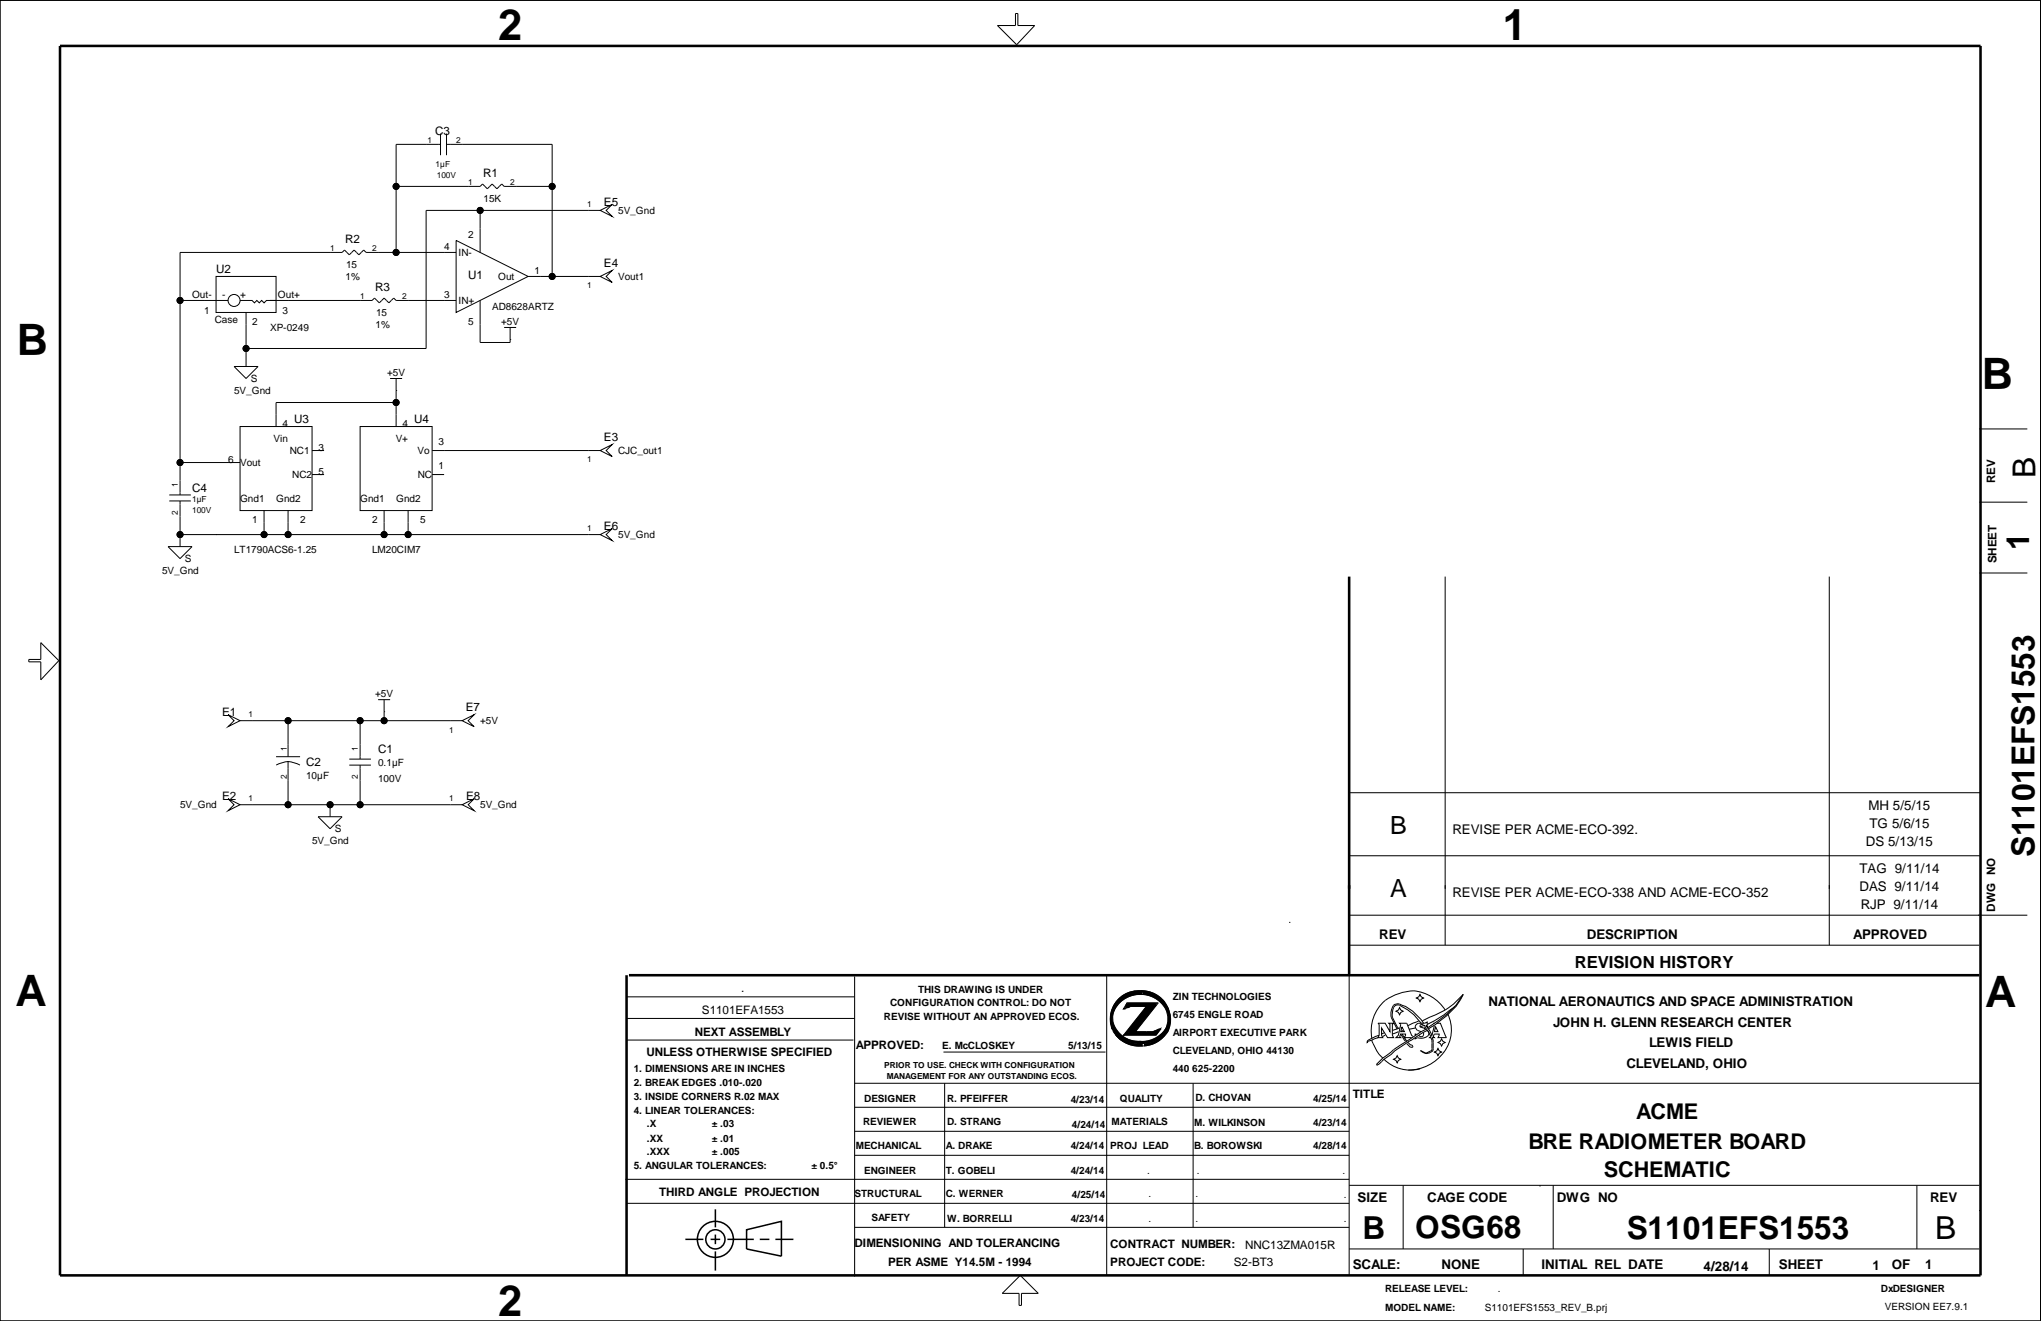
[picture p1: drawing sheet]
<svg xmlns="http://www.w3.org/2000/svg" width="432mm" height="279mm" viewBox="0 0 432 279" stroke-linecap="round" stroke-linejoin="round" font-family="sans-serif">
<g fill="none" stroke="#000" stroke-width=".21">
<path d="M0 .1h431.7v279.3h-431.7zM83.8 39.4h17.8l.5-.5 1 1 1-1 1 1 1-1 .6 .5h10.1M93.2 30.5h-9.4v22.9M93.2 28.3v4.5M94.5 30.5h22.3v28M94.5 28.3v4.5M45.7 58.5h12.7v7.6h-12.7zM96.5 50.9l15.2 7.6-15.2 7.6zM96.5 53.4h-19l-.6-.5-1 1-1-1-1 1-1-1-.5 .5h-34.3v51.3M101.6 44.5v8.9M111.7 58.5h15.3M127 44.5l2.5-1.3-1.3 1.3 1.3 1.3z"/>
<path d="M127 58.5l2.5-1.3-1.3 1.3 1.3 1.2zM127 44.5h-36.9v29.2h-38M38.1 63.5h10.1M49.5 77.5h5.1l-2.5 2.6zM50.8 63.5h2.5l.5 .6 .5-.6 .6 .6 .5-.6 .5 .6 .5-.6h2M52.1 77.5h.1M52.1 66.1v11.4M57.1 63.5h21.6l.5-.5 1 1.1 1.1-1.1 1 1.1 1-1.1 .5 .5h12.7M101.6 63.5v8.9h6.3v-3.1M106.7 69.3h2.5M107.9 71.8h.1M38.1 97.8h12.7"/>
<path d="M50.8 90.2h15.2v17.8h-15.2zM66 95.3h2.6M76.2 90.2h15.2v17.8h-15.2zM82.5 80.1h2.6M83.8 82.6h.1M83.8 80.1v10.1M83.8 85.1h-25.4v5.1M91.4 95.3h35.6M127 95.3l2.5-1.3-1.3 1.3 1.3 1.3zM35.6 115.6h5l-2.5 2.5zM35.8 106h4.6M35.8 104.7h4.6"/>
<path d="M38.1 115.6h.1M38.1 113.1h88.9M38.1 106v9.6M45.7 113.1h.1M55.9 108v5.1M60.9 108v5.1M66 100.4h2.6M81.3 108v5.1M86.3 108v5.1M91.4 100.4h2.6M127 113.1l2.5-1.3-1.3 1.3 1.3 1.2zM48.2 151.2l2.6 1.2-2.6 1.3 1.3-1.3z"/>
<path d="M50.8 152.4h47M60.9 152.4v7.6M76.2 152.4v8.2M80 148h2.5M81.3 150.5h.1M81.3 148v4.4M97.8 152.4l2.5-1.2-1.3 1.2 1.3 1.3zM48.2 168.9l2.6 1.3-2.6 1.3 1.3-1.3zM50.8 170.2h47M58.4 160h5.1M61 161.1l-1.6 .3-1 .4M63.5 161.8l-1-.4-1.6-.3v9.1"/>
<path d="M67.3 172.7h5.1l-2.6 2.6zM69.8 172.7h.1M69.8 170.2v2.5M73.9 161.8h4.6M73.9 160.6h4.6M76.2 161.8v8.4M97.8 170.2l2.5-1.3-1.2 1.3 1.2 1.3zM272.7 195.1h.3M235.2 216.9v.5l.5 .5M235.4 218a7 7 0 0 0 11.7 .2M235.7 212.6a5.9 5.9 0 0 0-.3 5.3M238.2 218.7l-.5 .3"/>
<path d="M238.5 212.1l-.3 .5M240.5 210.3h1.3M241.2 209.6a6 6 0 0 0-5.6 3M241.2 210.3a5.5 5.5 0 0 0-5.8 5.6 5.5 5.5 0 0 0 5.9 4.3M241.3 210.3a6 6 0 0 1 5.3 3.1M241.3 209.6a6 6 0 0 1 5.6 3M244.3 218.5h.2M244.8 212.1l-.3 .3M246.3 212.1l.3 .3v-.3M246.6 213.3a4.8 4.8 0 0 1 0 4.4M246.6 217.7a5.5 5.5 0 0 1-5.4 2.5M246.8 212.6a6.5 6.5 0 0 1 .3 5.6"/>
<path d="M199.6 222.5h34.3M325.8 250.7v.3M418.8 256h.2"/>
<circle cx="83.8" cy="39.4" r=".63"/>
<circle cx="116.8" cy="39.4" r=".63"/>
<circle cx="83.8" cy="53.4" r=".63"/>
<circle cx="101.6" cy="44.5" r=".63"/>
<circle cx="116.8" cy="58.5" r=".63"/>
<circle cx="38.1" cy="63.5" r=".63"/>
<circle cx="49.5" cy="63.5" r="1.27"/>
<circle cx="52.1" cy="73.7" r=".63"/>
<circle cx="38.1" cy="97.8" r=".63"/>
<circle cx="83.8" cy="85.1" r=".63"/>
<circle cx="38.1" cy="113.1" r=".63"/>
<circle cx="55.9" cy="113.1" r=".63"/>
<circle cx="60.9" cy="113.1" r=".63"/>
<circle cx="81.3" cy="113.1" r=".63"/>
<circle cx="86.3" cy="113.1" r=".63"/>
<circle cx="60.9" cy="152.4" r=".63"/>
<circle cx="76.2" cy="152.4" r=".63"/>
<circle cx="81.3" cy="152.4" r=".63"/>
<circle cx="60.9" cy="170.2" r=".63"/>
<circle cx="69.8" cy="170.2" r=".63"/>
<circle cx="76.2" cy="170.2" r=".63"/>
</g>
<path d="M12.7 9.7h406.3v260.1h-406.3zM285.4 122v84.3M132.6 206.3v63.5M133.1 206.3h285.7M235.4 213.6a5.6 5.6 0 0 0 2 6.4M236.4 212.4a4.2 4.2 0 0 0-.8 5M238.7 212.4h5.8l-4.8 6.1h4.1l1.3-.6-.6 .8h-6.3l4.8-6.1h-3.8l-.7 .3-.3 .2zM240 209.8a6.4 6.4 0 0 1 6.3 2.3M246.1 212.1a5.1 5.1 0 0 1 .7 6.1M246.8 213.4a4.4 4.4 0 0 1-.2 4.5" fill="none" stroke="#000" stroke-width=".54"/>
<g fill="none" stroke="#000" stroke-width=".22">
<path d="M0 .1h431.7v279.3h-431.7zM211 5.4h3.8v-2.5h.5v2.5h3.6l-3.8 4.1zM418.8 90.7h10.1M418.8 106.2h10.1M8.6 135.9l3.8 3.8-3.8 4.1v-3.8h-2.5v-.5h2.5zM305.7 122v77.9M387 122v77.9M418.8 121.2h10.1M285.4 167.7h133.6M285.4 193.6h143.5M285.4 199.9h133.4M285.4 181h133.6"/>
<path d="M132.6 220h48M132.6 215.4h48.2M132.6 210.8h48.2M180.8 206.5v63.5M234.1 206.3v63.5M237.7 213.4h.5M237.7 213.4h.2M238.2 213.1l-.5 .3M238.5 212.1h6.6l-4.9 6.1h3.8l1.1-.5h.5l-1.1 1.3h-6.8l4.8-6.1h-3.3l-1.5 .5zM285.4 206.3v63.5M290.3 220a8.4 8.4 0 0 0 2.2 3.8M291.5 216.4h1.5l1.1 1.8v-1.5l-.3-.3h1l-.2 .3v2.3l.2 .5h-1.2l-1.3-2.1v1.6l.2 .5h-1l.3-.5v-2.3z"/>
<path d="M291.8 219l-2.3 1-.3 .2v.3l.3-.3 2-.7M292.8 218.5l-.5 .2M293 219l-.5 .2M294.3 215.1v-1a1.9 1.9 0 0 1 1.1-1.8h.4a9.6 9.6 0 0 1 5.4 4.1M294.3 215.2l1.3 2.5M295.3 213.9l.5-.3 .3-.5 .3 .5 .5 .3-.5 .2-.3 .5-.3-.5zM295.8 218.2l-1.2 .5M296.1 217.4l-1.5 .5M296.6 217.2l.5 1h-.7zM296.9 217.9l-.5 .3M298.6 219.5h-1.5l.3-.8h-.8l1 1.5M298.9 219.2l-.3-.2-1-2.6h-1.5l.3 .3-.6 2.3-.5 .5h1.1l-.3-.3 .3-.5 1 1.5"/>
<path d="M299.4 219.5v.2l.5-.2M299.4 217.4l-1.3 .3M299.7 218.7h-.3v.3M299.7 211.1l.5-.3 .2-.5 .3 .5 .5 .3-.5 .2-.3 .6-.2-.6zM300.2 215.9l-2.3 1M300.4 216.9l.4-.2 .4 .2M300.4 216.9v.3M300.4 217.2l1 .2v.3M300.4 217.2l1-.3v.3l.8 1 .5 1M300.7 218.2l-.8-.3a.85 .85 0 0 1-.4-1.1 .85 .85 0 0 1 1.2-.4h.7l.5-.2v1l-.2-.3 .7 1 .6 1.1M300.7 216.4a10.1 10.1 0 0 0-5-3.9 1.55 1.55 0 0 0-1.1 1.8v.9l1.2 2.2M301.2 218.5a.57 .57 0 0 1-.3 .7 .57 .57 0 0 1-.7-.2"/>
<path d="M301.7 217.7l-1 .5-3.1 2a20.7 20.7 0 0 0-4.3 3.1l-.8 .5-1.2 1.3v.2l.5-.2 1-1.1 1.5-1 .8-.7 5.8-3.8 1-.6a.8 .8 0 0 1 .4 .9 .8 .8 0 0 1-.7 .6l-.8 .2-.9-.1M302.7 219.2l-.3 .3h.3l.3 .5-.1 2.1-1.2 .7-1.3-.5M303.2 216.4h.3M303.5 216.9l-.5 2.1-.3 .2M303.7 217.2l.5 1h-.7zM304 216.4h.7l1.3 3.1h-1.8l.3-.8h-1l-.3 .5 .3 .3h-.5l.2 .5v1.8a1.2 1.2 0 0 1-1.4 1l-.9-.3-.2-.2M305.7 213.6a8.3 8.3 0 0 0-11.3-2.8 8.2 8.2 0 0 0-4.2 8.9M306.3 214.4a7.7 7.7 0 0 1-.8 8.1M307.8 212.9l-1.5 1.5-4.4 3M309.6 210.3l-.6 .5a14.8 14.8 0 0 1-6.6 4.4l-1.5 .7M309.6 210.3l-1.6 2.3-.5 .5a26.7 26.7 0 0 1-5.6 3.6M309.6 210.3a12.2 12.2 0 0 1-4.6 5.4l-2.8 2"/>
<path d="M180.8 229.1h238M180.8 239.3h104.6M180.8 234.2h104.6M199.9 229.1v30.5M252.4 229.1v30.5M292.8 224a7.9 7.9 0 0 0 7.6 2.1M295.6 223.3l.2 .5 .6 .2-.6 .3-.2 .5-.3-.5-.5-.3 .5-.2zM297.9 220.5l1 .7v.3a.8 .8 0 0 1-1-.5l-.3-.3M303.5 222.5l.5-.2 .2-.5 .3 .5 .5 .2-.5 .3-.3 .5-.2-.5zM304.2 220.5l.5-.3 .3-.5 .2 .5 .5 .3-.5 .2-.2 .5-.3-.5zM305.5 222.5a9.4 9.4 0 0 1-7.6 3.8M132.3 249.4h153.1"/>
<path d="M132.6 254.5h152.8M180.8 259.6h104.6M180.8 244.4h104.6M285.4 250.7h133.4M296.9 250.7v13.5M328.6 250.7v13.5M405.5 250.7v13.5M212 273.6l3.9-3.8 3.8 3.8h-3.6v2.5h-.5v-2.5zM285.4 264.2h133.4M322.3 264.2v5.6M374.3 264.2v5.6"/>
</g>
<path d="M235.2 216.2a6 6 0 0 0 6.1 4.3M236.2 218.7a6.2 6.2 0 0 0 5.6 2.3M239 218.2l4.5-5.6h.3l-4.6 5.9h-.5M240.2 209.8a5.5 5.5 0 0 0-4.8 4.1M241.7 210.1a6.8 6.8 0 0 0-6 3M241.7 210.1a6.5 6.5 0 0 1 5.4 3.5M246.8 217.7a6.6 6.6 0 0 1-6.1 2.8M246.8 217.9a5.6 5.6 0 0 1-4.8 3.1" fill="none" stroke="#000" stroke-width=".65" stroke-linecap="butt"/>
<g fill="none" stroke="#000" stroke-width=".32">
<path d="M245.3 217.7l-.2 .2M151.3 255.8v3.8M145 262.1h3.8M150.3 262.1h2.1M151.3 261.1v2M151.3 264.7v4M153.9 262.1h5.6M158 260.1l7.3-1.8v7.4l-7.3-1.5zM160.7 262.1h2.1M164 262.1h3.9"/>
<circle cx="151.3" cy="262.1" r="2.03"/>
<circle cx="151.3" cy="262.1" r="3.8"/>
</g>
<g fill="#000" stroke="#000" stroke-width=".21">
<circle cx="83.8" cy="39.4" r=".63"/>
<circle cx="116.8" cy="39.4" r=".63"/>
<circle cx="83.8" cy="53.4" r=".63"/>
<circle cx="101.6" cy="44.5" r=".63"/>
<circle cx="116.8" cy="58.5" r=".63"/>
<circle cx="38.1" cy="63.5" r=".63"/>
<circle cx="52.1" cy="73.7" r=".63"/>
<circle cx="38.1" cy="97.8" r=".63"/>
<circle cx="83.8" cy="85.1" r=".63"/>
<circle cx="38.1" cy="113.1" r=".63"/>
<circle cx="55.9" cy="113.1" r=".63"/>
<circle cx="60.9" cy="113.1" r=".63"/>
<circle cx="81.3" cy="113.1" r=".63"/>
<circle cx="86.3" cy="113.1" r=".63"/>
<circle cx="60.9" cy="152.4" r=".63"/>
<circle cx="76.2" cy="152.4" r=".63"/>
<circle cx="81.3" cy="152.4" r=".63"/>
<circle cx="60.9" cy="170.2" r=".63"/>
<circle cx="69.8" cy="170.2" r=".63"/>
<circle cx="76.2" cy="170.2" r=".63"/>
</g>
<g font-size="9.2">
<text x="105.4" y="8.4">2</text>
<text x="317.9" y="8.4">1</text>
<text x="3.6" y="75.2">B</text>
<text x="419.3" y="82.3">B</text>
<text x="3.3" y="212.8">A</text>
<text x="420" y="213.1">A</text>
<text x="105.4" y="278.3">2</text>
</g>
<g font-size="6.7">
<text x="430.6" y="101.1" transform="rotate(-90 430.6 101.1)">B</text>
<text x="429.3" y="116.4" transform="rotate(-90 429.3 116.4)">1</text>
<text x="430.4" y="181.3" transform="rotate(-90 430.4 181.3)">S1101EFS1553</text>
<text x="288.2" y="262">B</text>
<text x="299.4" y="261.8">OSG68</text>
<text x="344.1" y="262">S1101EFS1553</text>
<text x="409.4" y="262">B</text>
</g>
<g font-size="5.3">
<text x="294.1" y="176.3">B</text>
<text x="294.1" y="189.7">A</text>
</g>
<g font-size="4.6">
<text x="346.2" y="236.7">ACME</text>
<text x="323.4" y="243.1">BRE RADIOMETER BOARD</text>
<text x="339.3" y="248.9">SCHEMATIC</text>
</g>
<text font-size="3.5" x="333.2" y="204.8">REVISION HISTORY</text>
<g font-size="2.8">
<text x="395.3" y="171.3">MH 5/5/15</text>
<text x="307.3" y="176.4">REVISE PER ACME-ECO-392.</text>
<text x="394.8" y="178.9">DS 5/13/15</text>
<text x="395.5" y="175.1">TG 5/6/15</text>
<text x="393.4" y="184.6">TAG 9/11/14</text>
<text x="307.3" y="189.7">REVISE PER ACME-ECO-338 AND ACME-ECO-352</text>
<text x="393.4" y="188.5">DAS 9/11/14</text>
<text x="393.7" y="192.3">RJP 9/11/14</text>
<text x="291.8" y="198.6">REV</text>
<text x="335.7" y="198.6">DESCRIPTION</text>
<text x="392.1" y="198.6">APPROVED</text>
<text x="314.9" y="212.8">NATIONAL AERONAUTICS AND SPACE ADMINISTRATION</text>
<text x="328.6" y="217.2">JOHN H. GLENN RESEARCH CENTER</text>
<text x="348.9" y="221.5">LEWIS FIELD</text>
<text x="344.1" y="225.8">CLEVELAND, OHIO</text>
<text x="287.2" y="254.2">SIZE</text>
<text x="301.9" y="254.2">CAGE CODE</text>
<text x="329.4" y="254.2">DWG NO</text>
<text x="408.3" y="254.2">REV</text>
<text x="286.2" y="268.4">SCALE:</text>
<text x="305" y="268.4">NONE</text>
<text x="326.1" y="268.4">INITIAL REL DATE</text>
<text x="360.4" y="268.8">4/28/14</text>
<text x="376.3" y="268.4">SHEET</text>
<text x="396.1" y="268.5">1</text>
<text x="400.2" y="268.4">OF</text>
<text x="407.3" y="268.4">1</text>
</g>
<g font-size="2.5">
<text x="92.1" y="28.6">C3</text>
<text x="102.3" y="37.5">R1</text>
<text x="127.8" y="43.6">E5</text>
<text x="73" y="51.4">R2</text>
<text x="45.7" y="57.8">U2</text>
<text x="99" y="59">U1</text>
<text x="127.8" y="56.5">E4</text>
<text x="79.4" y="61.6">R3</text>
<text x="62.2" y="89.6">U3</text>
<text x="87.6" y="89.6">U4</text>
<text x="127.8" y="93.3">E3</text>
<text x="40.6" y="104">C4</text>
<text x="422.1" y="102.1" transform="rotate(-90 422.1 102.1)">REV</text>
<text x="127.8" y="112.2">E6</text>
<text x="422.4" y="119.2" transform="rotate(-90 422.4 119.2)">SHEET</text>
<text x="47" y="151.5">E1</text>
<text x="98.6" y="150.5">E7</text>
<text x="64.8" y="161.9">C2</text>
<text x="80" y="159.4">C1</text>
<text x="47" y="169.3">E2</text>
<text x="98.6" y="169.3">E8</text>
<text x="422.1" y="192.8" transform="rotate(-90 422.1 192.8)">DWG NO</text>
<text x="156.8" y="209.9">.</text>
<text x="148.5" y="214.5">S1101EFA1553</text>
<text x="147" y="219">NEXT ASSEMBLY</text>
<text x="181.1" y="221.8">APPROVED:</text>
<text x="136.8" y="223.3">UNLESS OTHERWISE SPECIFIED</text>
<text x="286.2" y="232.2">TITLE</text>
<text x="139.5" y="253.1">THIRD ANGLE PROJECTION</text>
<text x="180.8" y="263.7">DIMENSIONING AND TOLERANCING</text>
<text x="234.9" y="264">CONTRACT NUMBER:</text>
<text x="187.9" y="267.8">PER ASME Y14.5M - 1994</text>
<text x="234.9" y="267.8">PROJECT CODE:</text>
<text x="261.1" y="267.8">S2-BT3</text>
<text x="263.5" y="264.1">NNC13ZMA015R</text>
</g>
<g font-size="2.1">
<text x="102.3" y="42.6">15K</text>
<text x="130.8" y="45.2">5V_Gnd</text>
<text x="94" y="52.8">4</text>
<text x="99" y="50.3">2</text>
<text x="73.1" y="59.1">1%</text>
<text x="73.2" y="56.6">15</text>
<text x="97" y="54.1">IN-</text>
<text x="105.4" y="59.2">Out</text>
<text x="113.1" y="57.9">1</text>
<text x="130.8" y="59.1">Vout1</text>
<text x="40.6" y="63">Out-</text>
<text x="47" y="63">-</text>
<text x="50.8" y="63">+</text>
<text x="58.8" y="63">Out+</text>
<text x="94" y="63">3</text>
<text x="97" y="64.3">IN+</text>
<text x="104.1" y="65.5">AD8628ARTZ</text>
<text x="43.2" y="66.5">1</text>
<text x="45.5" y="68.3">Case</text>
<text x="53.3" y="68.8">2</text>
<text x="57.1" y="70.1">XP-0249</text>
<text x="59.8" y="66.5">3</text>
<text x="79.5" y="69.3">1%</text>
<text x="79.6" y="66.8">15</text>
<text x="99" y="68.8">5</text>
<text x="106" y="68.7">+5V</text>
<text x="49.5" y="83.3">5V_Gnd</text>
<text x="53.1" y="80.8">S</text>
<text x="81.9" y="79.5">+5V</text>
<text x="57.9" y="93.5">Vin</text>
<text x="59.8" y="90.4">4</text>
<text x="67.4" y="95.5">3</text>
<text x="83.7" y="93.5">V+</text>
<text x="85.2" y="90.4">4</text>
<text x="92.8" y="94.2">3</text>
<text x="130.8" y="96">CJC_out1</text>
<text x="48.2" y="98">6</text>
<text x="50.8" y="98.5">Vout</text>
<text x="61.3" y="96">NC1</text>
<text x="61.8" y="101.1">NC2</text>
<text x="67.4" y="100.5">5</text>
<text x="88.3" y="96">Vo</text>
<text x="88.4" y="101.1">NC</text>
<text x="92.8" y="99.3">1</text>
<text x="50.8" y="106.2">Gnd1</text>
<text x="58.4" y="106.2">Gnd2</text>
<text x="76.2" y="106.2">Gnd1</text>
<text x="83.8" y="106.2">Gnd2</text>
<text x="53.3" y="110.7">1</text>
<text x="63.5" y="110.7">2</text>
<text x="78.7" y="110.7">2</text>
<text x="88.9" y="110.7">5</text>
<text x="130.8" y="113.7">5V_Gnd</text>
<text x="39.1" y="118.9">S</text>
<text x="49.5" y="117.1">LT1790ACS6-1.25</text>
<text x="78.7" y="117.1">LM20CIM7</text>
<text x="34.3" y="121.4">5V_Gnd</text>
<text x="79.4" y="147.4">+5V</text>
<text x="101.6" y="153.1">+5V</text>
<text x="80" y="162">0.1µF</text>
<text x="64.8" y="164.7">10µF</text>
<text x="80" y="165.3">100V</text>
<text x="38.1" y="170.9">5V_Gnd</text>
<text x="101.6" y="170.9">5V_Gnd</text>
<text x="66" y="178.5">5V_Gnd</text>
<text x="70.8" y="176">S</text>
<text x="194.2" y="210">THIS DRAWING IS UNDER</text>
<text x="187" y="215.8">REVISE WITHOUT AN APPROVED ECOS.</text>
<text x="188.3" y="212.8">CONFIGURATION CONTROL: DO NOT</text>
<text x="248.1" y="211.5">ZIN TECHNOLOGIES</text>
<text x="248.1" y="215.3">6745 ENGLE ROAD</text>
<text x="199.3" y="221.9">E. McCLOSKEY</text>
<text x="226" y="221.9">5/13/15</text>
<text x="248.1" y="219.1">AIRPORT EXECUTIVE PARK</text>
<text x="134.1" y="226.7">1. DIMENSIONS ARE IN INCHES</text>
<text x="248.1" y="222.9">CLEVELAND, OHIO 44130</text>
<text x="248.1" y="226.7">440 625-2200</text>
<text x="134.1" y="232.6">3. INSIDE CORNERS R.02 MAX</text>
<text x="134.1" y="229.8">2. BREAK EDGES .010-.020</text>
<text x="182.8" y="233.1">DESIGNER</text>
<text x="200.4" y="233.1">R. PFEIFFER</text>
<text x="226.5" y="233.3">4/23/14</text>
<text x="236.9" y="233.1">QUALITY</text>
<text x="252.9" y="232.8">D. CHOVAN</text>
<text x="277.8" y="233.1">4/25/14</text>
<text x="134.1" y="235.6">4. LINEAR TOLERANCES:</text>
<text x="136.9" y="238.4">.X</text>
<text x="150.6" y="238.4">± .03</text>
<text x="182.6" y="237.9">REVIEWER</text>
<text x="200.4" y="237.9">D. STRANG</text>
<text x="226.8" y="238.7">4/24/14</text>
<text x="235.2" y="237.9">MATERIALS</text>
<text x="252.7" y="238.2">M. WILKINSON</text>
<text x="277.8" y="238.2">4/23/14</text>
<text x="136.9" y="244.3">.XXX</text>
<text x="136.9" y="241.5">.XX</text>
<text x="150.6" y="244.3">± .005</text>
<text x="150.6" y="241.5">± .01</text>
<text x="181.1" y="243">MECHANICAL</text>
<text x="200.1" y="243">A. DRAKE</text>
<text x="226.5" y="243">4/24/14</text>
<text x="234.9" y="243">PROJ LEAD</text>
<text x="252.7" y="243">B. BOROWSKI</text>
<text x="277.8" y="243">4/28/14</text>
<text x="134.1" y="247.3">5. ANGULAR TOLERANCES:</text>
<text x="171.7" y="247.3">± 0.5°</text>
<text x="182.8" y="248.3">ENGINEER</text>
<text x="200.1" y="248.3">T. GOBELI</text>
<text x="226.5" y="248.3">4/24/14</text>
<text x="242.7" y="248.3">.</text>
<text x="253.2" y="248.3">.</text>
<text x="284.1" y="248.3">.</text>
<text x="180.8" y="253.2">STRUCTURAL</text>
<text x="200.1" y="253.2">C. WERNER</text>
<text x="226.8" y="253.4">4/25/14</text>
<text x="243" y="253.2">.</text>
<text x="252.9" y="253.2">.</text>
<text x="284.3" y="253.4">.</text>
<text x="184.4" y="258.2">SAFETY</text>
<text x="200.4" y="258.5">W. BORRELLI</text>
<text x="226.5" y="258.5">4/23/14</text>
<text x="243" y="258.5">.</text>
<text x="252.9" y="258.5">.</text>
<text x="284.3" y="258.5">.</text>
<text x="293" y="273.2">RELEASE LEVEL:</text>
<text x="316.9" y="273.2">.</text>
<text x="397.9" y="273.2">DxDESIGNER</text>
<text x="293" y="277.3">MODEL NAME:</text>
<text x="314.1" y="277.3">S1101EFS1553_REV_B.prj</text>
<text x="398.8" y="277">VERSION EE7.9.1</text>
</g>
<g font-size="1.8">
<text x="90.4" y="30.3">1</text>
<text x="92.2" y="35.3">1µF</text>
<text x="96.5" y="30.3">2</text>
<text x="92.4" y="37.7">100V</text>
<text x="99" y="39.1">1</text>
<text x="107.9" y="39.1">2</text>
<text x="124.2" y="43.8">1</text>
<text x="69.8" y="53.1">1</text>
<text x="78.7" y="53.1">2</text>
<text x="76.2" y="63.3">1</text>
<text x="85.1" y="63.3">2</text>
<text x="124.2" y="61">1</text>
<text x="124.2" y="97.8">1</text>
<text x="37.6" y="102.9" transform="rotate(-90 37.6 102.9)">1</text>
<text x="40.6" y="106.2">1µF</text>
<text x="37.6" y="109" transform="rotate(-90 37.6 109)">2</text>
<text x="40.6" y="108.5">100V</text>
<text x="124.2" y="112.3">1</text>
<text x="52.6" y="151.7">1</text>
<text x="95" y="154.9">1</text>
<text x="60.7" y="158.8" transform="rotate(-90 60.7 158.8)">1</text>
<text x="75.7" y="158.8" transform="rotate(-90 75.7 158.8)">1</text>
<text x="60.7" y="164.8" transform="rotate(-90 60.7 164.8)">2</text>
<text x="75.7" y="164.8" transform="rotate(-90 75.7 164.8)">2</text>
<text x="52.6" y="169.5">1</text>
<text x="95" y="169.5">1</text>
<text x="187.1" y="225.8">PRIOR TO USE. CHECK WITH CONFIGURATION</text>
<text x="187.6" y="228.1">MANAGEMENT FOR ANY OUTSTANDING ECOS.</text>
</g>
</svg>
